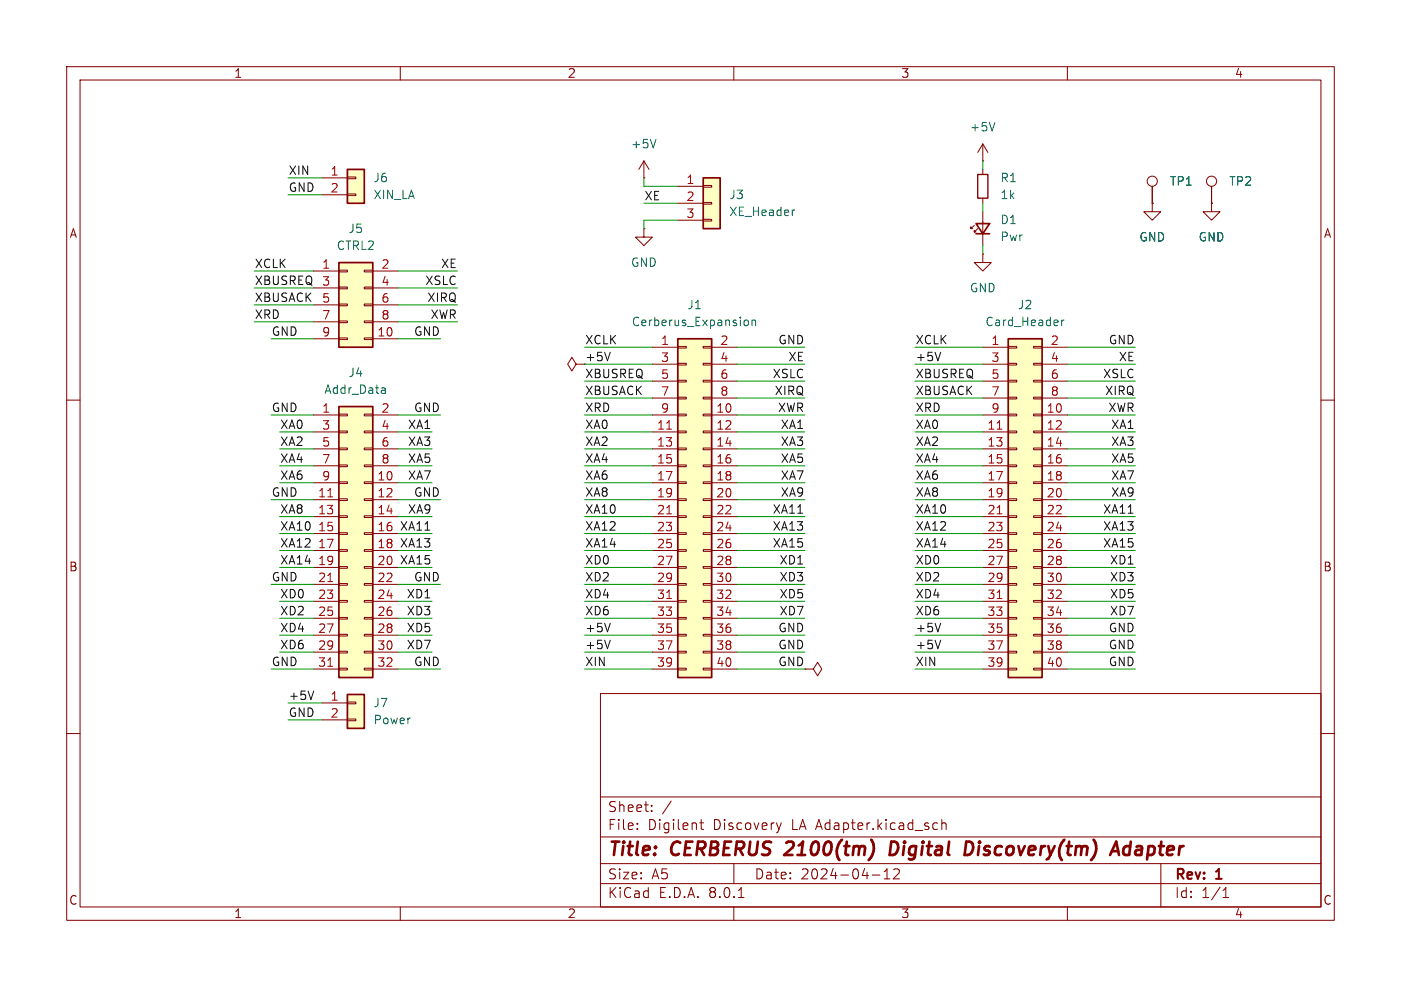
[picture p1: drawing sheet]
<svg xmlns="http://www.w3.org/2000/svg" width="210mm" height="148mm" viewBox="0 0 210 148" stroke-linecap="round" stroke-linejoin="round" font-family="sans-serif">
<g fill="none" stroke="#840000" stroke-width=".15">
<path d="M10 10h190v128h-190zM12 12h186v124h-186zM60 10v2M110 10v2M160 10v2M172.7 27.9v2.6M10 60h2M198 60h2M10 110h2M90 104h108v32h-108zM90 119.5h108M198 110h2"/>
<path d="M60 136v2M90 132.5h108M90 129.5h108M90 125.5h108M95.5 124.2v.2M95.5 123.5v.1M97.7 121.5v.2M97.7 120.8v.1M100.6 120.1l-1.3 1.9M104.9 123.4h.6M105.1 122.9v1.3l.1 .1 .3 .1M110 136v2"/>
<path d="M110 129.5v3M110.7 134.6h.8M117.1 123.4l-.3 1M130.8 131.2h1.1M132.5 131.8h.9M132.5 130.7l.5-.4v1.5M134.5 130.3h-.3l-.2 .1M134.8 130.4v.5l-.9 .9h.9M140.4 123.4l.1 .1M140.5 124.3l-.1 .1M141.2 123.5a.37 .37 0 0 1 .6 .1v.8M141.2 122.9v1.5"/>
<path d="M160 136v2M174 129.5v6.5M183.3 134.6h.9M183.3 133.5l.5-.4v1.5"/>
<circle cx="172.7" cy="27.2" r=".76"/>
</g>
<path d="M118.8 127.1l-1.3 1.1h1.3M134.4 126.3l-.8-.1-.2 2h.4l.5-.3M144.8 126.2h.5a.97 .97 0 0 1 .4 1.5 .9 .9 0 0 1-1.1 .5zM166.4 128.2l.9-2 .4 2M166.7 127.6h.9M169.2 126.9a.66 .66 0 0 0-.8 .4v.7l.3 .2h.4" fill="none" stroke="#840000" stroke-width=".4"/>
<path d="M151.1 50.8h5.1v50.8h-5.1z" fill="#ffffc2"/>
<g fill="none" stroke="#840000" stroke-width=".15">
<path d="M146 33.8l-.5 .5v-.3v.3h.3M146.6 34.3l-.6 .5v-.3v.3h.3M147.3 31.8v5M181.6 30.5v1.3h1.3l-1.3 1.2-1.3-1.2h1.3M181.6 30.5h.1M147.3 52.1h3.8M147.3 54.6h3.8M147.3 57.2h3.8M147.3 59.7h3.8M151.1 59.6h1.3v.2h-1.3zM151.1 57h1.3v.3h-1.3zM151.1 54.5h1.3v.2h-1.3z"/>
<path d="M151.1 51.9h1.3v.3h-1.3zM154.9 59.6h1.3v.2h-1.3zM154.9 57h1.3v.3h-1.3zM154.9 54.5h1.3v.2h-1.3zM154.9 51.9h1.3v.3h-1.3zM156.2 52.1h3.8M156.2 54.6h3.8M156.2 57.2h3.8M156.2 59.7h3.8M147.3 62.2h3.8M147.3 64.8h3.8M147.3 67.3h3.8"/>
<path d="M147.3 69.9h3.8M147.3 72.4h3.8M147.3 74.9h3.8M147.3 77.5h3.8M151.1 79.9h1.3v.2h-1.3zM151.1 77.3h1.3v.3h-1.3zM151.1 74.8h1.3v.3h-1.3zM151.1 72.3h1.3v.2h-1.3zM151.1 69.7h1.3v.3h-1.3zM151.1 67.2h1.3v.2h-1.3zM151.1 64.6h1.3v.3h-1.3zM151.1 62.1h1.3v.3h-1.3z"/>
<path d="M154.9 79.9h1.3v.2h-1.3zM154.9 77.3h1.3v.3h-1.3zM154.9 74.8h1.3v.3h-1.3zM154.9 72.3h1.3v.2h-1.3zM154.9 69.7h1.3v.3h-1.3zM154.9 67.2h1.3v.2h-1.3zM154.9 64.6h1.3v.3h-1.3zM154.9 62.1h1.3v.3h-1.3zM156.2 62.2h3.8M156.2 64.8h3.8M156.2 67.3h3.8M156.2 69.9h3.8"/>
<path d="M156.2 72.4h3.8M156.2 74.9h3.8M156.2 77.5h3.8M147.3 80h3.8M147.3 82.6h3.8M147.3 85.1h3.8M147.3 87.6h3.8M147.3 90.2h3.8M147.3 92.7h3.8M147.3 95.3h3.8M147.3 97.8h3.8M151.1 97.7h1.3v.2h-1.3z"/>
<path d="M151.1 95.1h1.3v.3h-1.3zM151.1 92.6h1.3v.2h-1.3zM151.1 90h1.3v.3h-1.3zM151.1 87.5h1.3v.3h-1.3zM151.1 85h1.3v.2h-1.3zM151.1 82.4h1.3v.3h-1.3zM154.9 97.7h1.3v.2h-1.3zM154.9 95.1h1.3v.3h-1.3zM154.9 92.6h1.3v.2h-1.3zM154.9 90h1.3v.3h-1.3zM154.9 87.5h1.3v.3h-1.3zM154.9 85h1.3v.2h-1.3z"/>
<path d="M154.9 82.4h1.3v.3h-1.3zM156.2 80h3.8M156.2 82.6h3.8M156.2 85.1h3.8M156.2 87.6h3.8M156.2 90.2h3.8M156.2 92.7h3.8M156.2 95.3h3.8M156.2 97.8h3.8M147.3 100.3h3.8M151.1 100.2h1.3v.3h-1.3zM154.9 100.2h1.3v.3h-1.3z"/>
<path d="M156.2 100.3h3.8"/>
</g>
<path d="M146.3 33.5h2l-1 1.6zM146.3 35.1h2M151.1 50.8h5.1v50.8h-5.1z" fill="none" stroke="#840000" stroke-width=".25"/>
<path d="M149.5 64.4h.7M149.5 77.1h.7M149.5 89.8h.7" fill="none" stroke="#a90000" stroke-width=".15"/>
<path d="M159.1 48v.8M159.5 48l-.2 .1-.2 .1" fill="none" stroke="#006464" stroke-width=".15"/>
<path d="M50.8 61h5.1v40.6h-5.1z" fill="#ffffc2"/>
<g fill="none" stroke="#840000" stroke-width=".15">
<path d="M172.7 30.5v1.3h1.3l-1.3 1.2-1.3-1.2h1.3M172.7 30.5h.1M86.4 54.6l-.7-1-.6 1 .6 1 .7-1h1.2M47 62.2h3.8M47 72.4h3.8M47 74.9h3.8M47 77.5h3.8M47 64.8h3.8M47 67.3h3.8M47 69.9h3.8M50.8 79.9h1.3v.2h-1.3zM50.8 77.3h1.3v.3h-1.3z"/>
<path d="M50.8 74.8h1.3v.3h-1.3zM50.8 72.3h1.3v.2h-1.3zM50.8 69.7h1.3v.3h-1.3zM50.8 67.2h1.3v.2h-1.3zM50.8 64.6h1.3v.3h-1.3zM50.8 62.1h1.3v.3h-1.3zM54.6 79.9h1.3v.2h-1.3zM54.6 77.3h1.3v.3h-1.3zM54.6 74.8h1.3v.3h-1.3zM54.6 72.3h1.3v.2h-1.3zM54.6 69.7h1.3v.3h-1.3zM54.6 67.2h1.3v.2h-1.3z"/>
<path d="M54.6 64.6h1.3v.3h-1.3zM54.6 62.1h1.3v.3h-1.3zM55.9 62.2h3.8M55.9 72.4h3.8M55.9 74.9h3.8M55.9 77.5h3.8M55.9 64.8h3.8M55.9 67.3h3.8M55.9 69.9h3.8M47 80h3.8M47 82.6h3.8M47 85.1h3.8"/>
<path d="M47 87.6h3.8M47 90.2h3.8M47 92.7h3.8M47 95.3h3.8M47 97.8h3.8M50.8 97.7h1.3v.2h-1.3zM50.8 95.1h1.3v.3h-1.3zM50.8 92.6h1.3v.2h-1.3zM50.8 90h1.3v.3h-1.3zM50.8 87.5h1.3v.3h-1.3zM50.8 85h1.3v.2h-1.3zM50.8 82.4h1.3v.3h-1.3z"/>
<path d="M54.6 97.7h1.3v.2h-1.3zM54.6 95.1h1.3v.3h-1.3zM54.6 92.6h1.3v.2h-1.3zM54.6 90h1.3v.3h-1.3zM54.6 87.5h1.3v.3h-1.3zM54.6 85h1.3v.2h-1.3zM54.6 82.4h1.3v.3h-1.3zM55.9 80h3.8M55.9 82.6h3.8M55.9 85.1h3.8M55.9 87.6h3.8M55.9 90.2h3.8"/>
<path d="M55.9 92.7h3.8M55.9 95.3h3.8M55.9 97.8h3.8M47 100.3h3.8M50.8 100.2h1.3v.3h-1.3zM54.6 100.2h1.3v.3h-1.3zM55.9 100.3h3.8M120.6 100.3h1.3l.7-1 .6 1-.6 1-.7-1"/>
</g>
<path d="M50.8 61h5.1v40.6h-5.1z" fill="none" stroke="#840000" stroke-width=".25"/>
<path d="M49.1 74.5h.8M49.1 87.2h.8M49.1 99.9h.8" fill="none" stroke="#a90000" stroke-width=".15"/>
<path d="M57.3 58.2h.4l.1 .8M57.8 58.9l-.5 .1M57.8 58.5h-.5" fill="none" stroke="#006464" stroke-width=".15"/>
<path d="M52.1 104.1h2.5v5.1h-2.5z" fill="#ffffc2"/>
<path d="M48.3 105.4h3.8M48.3 108h3.8M52.1 107.8h1.2v.3h-1.2zM52.1 105.3h1.2v.2h-1.2z" fill="none" stroke="#840000" stroke-width=".15"/>
<path d="M52.1 104.1h2.5v5.1h-2.5z" fill="none" stroke="#840000" stroke-width=".25"/>
<path d="M52.1 25.4h2.5v5.1h-2.5z" fill="#ffffc2"/>
<path d="M48.3 26.7h3.8M48.3 29.2h3.8M52.1 29.1h1.2v.2h-1.2zM52.1 26.5h1.2v.3h-1.2z" fill="none" stroke="#840000" stroke-width=".15"/>
<path d="M52.1 25.4h2.5v5.1h-2.5z" fill="none" stroke="#840000" stroke-width=".25"/>
<path d="M101.6 50.8h5.1v50.8h-5.1z" fill="#ffffc2"/>
<g fill="none" stroke="#840000" stroke-width=".15">
<path d="M96.5 26.7h.1M96.5 24.1l-.7 1.3M96.5 24.1v2.6M96.5 24.1l.8 1.3M147.3 25.4v.8M147.3 29.7v.8M97.8 52.1h3.8M97.8 54.6h3.8M97.8 57.2h3.8M97.8 59.7h3.8M101.6 59.6h1.3v.2h-1.3zM101.6 57h1.3v.3h-1.3z"/>
<path d="M101.6 54.5h1.3v.2h-1.3zM101.6 51.9h1.3v.3h-1.3zM105.4 59.6h1.3v.2h-1.3zM105.4 57h1.3v.3h-1.3zM105.4 54.5h1.3v.2h-1.3zM105.4 51.9h1.3v.3h-1.3zM106.7 52.1h3.8M106.7 54.6h3.8M106.7 57.2h3.8M106.7 59.7h3.8M97.8 62.2h3.8M97.8 64.8h3.8"/>
<path d="M97.8 67.3h3.8M97.8 69.9h3.8M97.8 72.4h3.8M97.8 74.9h3.8M97.8 77.5h3.8M101.6 79.9h1.3v.2h-1.3zM101.6 77.3h1.3v.3h-1.3zM101.6 74.8h1.3v.3h-1.3zM101.6 72.3h1.3v.2h-1.3zM101.6 69.7h1.3v.3h-1.3zM101.6 67.2h1.3v.2h-1.3zM101.6 64.6h1.3v.3h-1.3z"/>
<path d="M101.6 62.1h1.3v.3h-1.3zM105.4 79.9h1.3v.2h-1.3zM105.4 77.3h1.3v.3h-1.3zM105.4 74.8h1.3v.3h-1.3zM105.4 72.3h1.3v.2h-1.3zM105.4 69.7h1.3v.3h-1.3zM105.4 67.2h1.3v.2h-1.3zM105.4 64.6h1.3v.3h-1.3zM105.4 62.1h1.3v.3h-1.3zM106.7 62.2h3.8M106.7 64.8h3.8M106.7 67.3h3.8"/>
<path d="M106.7 69.9h3.8M106.7 72.4h3.8M106.7 74.9h3.8M106.7 77.5h3.8M97.8 80h3.8M97.8 82.6h3.8M97.8 85.1h3.8M97.8 87.6h3.8M97.8 90.2h3.8M97.8 92.7h3.8M97.8 95.3h3.8M97.8 97.8h3.8"/>
<path d="M101.6 97.7h1.3v.2h-1.3zM101.6 95.1h1.3v.3h-1.3zM101.6 92.6h1.3v.2h-1.3zM101.6 90h1.3v.3h-1.3zM101.6 87.5h1.3v.3h-1.3zM101.6 85h1.3v.2h-1.3zM101.6 82.4h1.3v.3h-1.3zM105.4 97.7h1.3v.2h-1.3zM105.4 95.1h1.3v.3h-1.3zM105.4 92.6h1.3v.2h-1.3zM105.4 90h1.3v.3h-1.3zM105.4 87.5h1.3v.3h-1.3z"/>
<path d="M105.4 85h1.3v.2h-1.3zM105.4 82.4h1.3v.3h-1.3zM106.7 80h3.8M106.7 82.6h3.8M106.7 85.1h3.8M106.7 87.6h3.8M106.7 90.2h3.8M106.7 92.7h3.8M106.7 95.3h3.8M106.7 97.8h3.8M97.8 100.3h3.8M101.6 100.2h1.3v.3h-1.3z"/>
<path d="M105.4 100.2h1.3v.3h-1.3zM106.7 100.3h3.8"/>
</g>
<path d="M101.6 50.8h5.1v50.8h-5.1z" fill="none" stroke="#840000" stroke-width=".25"/>
<path d="M99.9 64.4h.8M99.9 77.1h.8M99.9 89.8h.8" fill="none" stroke="#a90000" stroke-width=".15"/>
<path d="M98.3 20.9l-.4 1.3M111.6 48.1l.3-.1 .3 .2v.4l-.1 .2h-.3l-.2-.1M112.7 48.1l.2-.1 .3 .1 .1 .7M112.7 48v.8" fill="none" stroke="#006464" stroke-width=".15"/>
<path d="M146.6 26.2h1.5v3.5h-1.5z" fill="none" stroke="#840000" stroke-width=".2"/>
<path d="M105.4 26.7h2.5v7.6h-2.5z" fill="#ffffc2"/>
<g fill="none" stroke="#840000" stroke-width=".15">
<path d="M96.5 34.3v1.3h1.3l-1.3 1.2-1.3-1.2h1.3M96.5 34.3h.1M101.6 27.9h3.8M101.6 30.5h3.8M101.6 33h3.8M105.4 32.9h1.3v.2h-1.3zM105.4 30.4h1.3v.2h-1.3zM105.4 27.8h1.3v.3h-1.3zM147.3 38.1v1.3h1.3l-1.3 1.2-1.3-1.2h1.3M147.3 38.1h.1M181.6 27.9v2.6"/>
<circle cx="181.6" cy="27.2" r=".76"/>
</g>
<path d="M105.4 26.7h2.5v7.6h-2.5z" fill="none" stroke="#840000" stroke-width=".25"/>
<path d="M119.1 31.5h-.2" fill="none" stroke="#006464" stroke-width=".15"/>
<path d="M50.8 39.4h5.1v12.7h-5.1z" fill="#ffffc2"/>
<g fill="none" stroke="#840000" stroke-width=".15">
<path d="M147.3 24.1h.1M147.3 21.6l-.7 1.3M147.3 21.6v2.5M147.3 21.6l.8 1.3M172.7 30.5h.1M172.7 27.9v2.6M181.6 30.5h.1M181.6 27.9v2.6M47 40.6h3.8M47 50.8h3.8M47 43.2h3.8M47 45.7h3.8"/>
<path d="M47 48.3h3.8M50.8 50.7h1.3v.2h-1.3zM50.8 48.1h1.3v.3h-1.3zM50.8 45.6h1.3v.2h-1.3zM50.8 43.1h1.3v.2h-1.3zM50.8 40.5h1.3v.3h-1.3zM54.6 50.7h1.3v.2h-1.3zM54.6 48.1h1.3v.3h-1.3zM54.6 45.6h1.3v.2h-1.3zM54.6 43.1h1.3v.2h-1.3zM54.6 40.5h1.3v.3h-1.3zM55.9 40.6h3.8"/>
<path d="M55.9 50.8h3.8M55.9 43.2h3.8M55.9 45.7h3.8M55.9 48.3h3.8"/>
</g>
<path d="M50.8 39.4h5.1v12.7h-5.1z" fill="none" stroke="#840000" stroke-width=".25"/>
<path d="M149.1 18.4l-.4 1.2" fill="none" stroke="#006464" stroke-width=".15"/>
<path d="M91.5 52.8l-.4 1.3M141 52.8l-.4 1.3M91.5 96l-.4 1.3M91.5 93.5l-.4 1.2M141 96l-.4 1.3M141 93.5l-.4 1.2M47 103.6l-.4 1.3" fill="none" stroke="#0f0f0f" stroke-width=".15"/>
<g fill="none" stroke="#009600" stroke-width=".15">
<path d="M43.2 29.2h5.1M43.2 26.7h5.1M96.5 26.7v1.2h5.1M96.5 30.5h5.1M101.6 33h-5.1v1.3M147.3 24.1v1.3M147.3 30.5v1.3M147.3 36.8v1.3M38.1 45.7h8.9M38.1 43.2h8.9M38.1 40.6h8.9M38.1 48.3h8.9"/>
<path d="M40.6 50.8h6.4M59.7 50.8h6.3M59.7 45.7h8.9M59.7 43.2h8.9M59.7 40.6h8.9M59.7 48.3h8.9M87.6 54.6h10.2M87.6 59.7h10.2M87.6 52.1h10.2M87.6 57.2h10.2M110.5 54.6h10.1M110.5 59.7h10.1"/>
<path d="M110.5 52.1h10.1M110.5 57.2h10.1M137.2 54.6h10.1M137.2 59.7h10.1M137.2 52.1h10.1M137.2 57.2h10.1M160 54.6h10.2M160 59.7h10.2M160 52.1h10.2M160 57.2h10.2M40.6 62.2h6.4M40.6 74.9h6.4"/>
<path d="M41.9 77.5h5.1M41.9 72.4h5.1M41.9 64.8h5.1M41.9 67.3h5.1M41.9 69.9h5.1M59.7 62.2h6.3M59.7 74.9h6.3M59.7 77.5h5.1M59.7 72.4h5.1M59.7 64.8h5.1M59.7 67.3h5.1M59.7 69.9h5.1"/>
<path d="M87.6 62.2h10.2M87.6 74.9h10.2M87.6 77.5h10.2M87.6 72.4h10.2M87.6 64.8h10.2M87.6 67.3h10.2M87.6 69.9h10.2M110.5 62.2h10.1M110.5 74.9h10.1M110.5 77.5h10.1M110.5 72.4h10.1M110.5 64.8h10.1"/>
<path d="M110.5 67.3h10.1M110.5 69.9h10.1M137.2 62.2h10.1M137.2 74.9h10.1M137.2 77.5h10.1M137.2 72.4h10.1M137.2 64.8h10.1M137.2 67.3h10.1M137.2 69.9h10.1M160 62.2h10.2M160 74.9h10.2M160 77.5h10.2"/>
<path d="M160 72.4h10.2M160 64.8h10.2M160 67.3h10.2M160 69.9h10.2M40.6 87.6h6.4M41.9 97.8h5.1M41.9 92.7h5.1M41.9 95.3h5.1M41.9 82.6h5.1M41.9 90.2h5.1M41.9 80h5.1M41.9 85.1h5.1"/>
<path d="M59.7 97.8h5.1M59.7 92.7h5.1M59.7 95.3h5.1M59.7 82.6h5.1M59.7 90.2h5.1M59.7 80h5.1M59.7 85.1h5.1M59.7 87.6h6.3M87.6 97.8h10.2M87.6 92.7h10.2M87.6 95.3h10.2M87.6 82.6h10.2"/>
<path d="M87.6 90.2h10.2M87.6 80h10.2M87.6 85.1h10.2M87.6 87.6h10.2M110.5 97.8h10.1M110.5 92.7h10.1M110.5 95.3h10.1M110.5 82.6h10.1M110.5 90.2h10.1M110.5 80h10.1M110.5 85.1h10.1M110.5 87.6h10.1"/>
<path d="M137.2 97.8h10.1M137.2 92.7h10.1M137.2 95.3h10.1M137.2 82.6h10.1M137.2 90.2h10.1M137.2 80h10.1M137.2 85.1h10.1M137.2 87.6h10.1M160 97.8h10.2M160 92.7h10.2M160 95.3h10.2M160 82.6h10.2"/>
<path d="M160 90.2h10.2M160 80h10.2M160 85.1h10.2M160 87.6h10.2M40.6 100.3h6.4M43.2 108h5.1M43.2 105.4h5.1M59.7 100.3h6.3M87.6 100.3h10.2M110.5 100.3h10.1M137.2 100.3h10.1M160 100.3h10.2"/>
</g>
<g font-size="2.8" fill="#840000">
<text x="91" y="128.9">Title:</text>
<text x="100.7" y="128.9">CERBERUS</text>
<text x="118.6" y="128.9">2100(tm)</text>
<text x="135" y="128.9">Digital</text>
<text x="147.1" y="128.9">Discovery(tm)</text>
<text x="170" y="128.9">Adapter</text>
</g>
<g font-size="2.1" fill="#840000">
<text x="91" y="124.7">File:</text>
<text x="91" y="122">Sheet:</text>
<text x="97.1" y="124.7">Digilent</text>
<text x="107" y="124.7">Discovery</text>
<text x="118.8" y="124.7">LA Adapter.kicad_sch</text>
<text x="91" y="134.9">KiCad</text>
<text x="91" y="132.1">Size:</text>
<text x="97.7" y="132.1">A5</text>
<text x="98.7" y="134.9">E.D.A.</text>
<text x="106.3" y="134.9">8.0.1</text>
<text x="113" y="132.1">Date:</text>
<text x="120" y="132.1">2024-04-12</text>
<text x="176" y="132.3">Rev:</text>
<text x="176" y="134.9">Id:</text>
<text x="180.1" y="134.9">1/1</text>
<text x="182.4" y="132.3">1</text>
</g>
<g font-size="1.8" fill="#840000">
<text x="35" y="11.9">1</text>
<text x="85" y="11.9">2</text>
<text x="135" y="11.9">3</text>
<text x="185" y="11.9">4</text>
<text x="10.3" y="35.9">A</text>
<text x="198.4" y="35.9">A</text>
<text x="10.3" y="85.9">B</text>
<text x="198.3" y="85.9">B</text>
<text x="10.3" y="135.9">C</text>
<text x="35" y="137.9">1</text>
<text x="85" y="137.9">2</text>
<text x="135" y="137.9">3</text>
<text x="185" y="137.9">4</text>
<text x="198.3" y="135.9">C</text>
</g>
<g font-size="1.8" fill="#006464">
<text x="94.5" y="22.5">+5V</text>
<text x="145.3" y="19.9">+5V</text>
<text x="55.9" y="27.5">J6</text>
<text x="149.9" y="27.5">R1</text>
<text x="175.3" y="28">TP1</text>
<text x="184.2" y="28">TP2</text>
<text x="52.1" y="35.2">J5</text>
<text x="55.9" y="30.1">XIN_LA</text>
<text x="109.2" y="30.1">J3</text>
<text x="109.2" y="32.6">XE_Header</text>
<text x="149.9" y="33.8">D1</text>
<text x="149.9" y="30.1">1k</text>
<text x="50.4" y="37.7">CTRL2</text>
<text x="94.5" y="40.2">GND</text>
<text x="149.9" y="36.4">Pwr</text>
<text x="170.7" y="36.4">GND</text>
<text x="179.6" y="36.4">GND</text>
<text x="102.9" y="46.6">J1</text>
<text x="145.3" y="44">GND</text>
<text x="152.5" y="46.6">J2</text>
<text x="94.6" y="49.1">Cerberus_Expansion</text>
<text x="147.6" y="49.1">Card_Header</text>
<text x="48.5" y="59.3">Addr_Data</text>
<text x="52.1" y="56.7">J4</text>
<text x="55.9" y="106.3">J7</text>
<text x="55.9" y="108.8">Power</text>
</g>
<g font-size="1.8" fill="#0f0f0f">
<text x="43.2" y="28.9">GND</text>
<text x="43.2" y="26.3">XIN</text>
<text x="96.5" y="30.1">XE</text>
<text x="38.1" y="40.3">XCLK</text>
<text x="66" y="40.3">XE</text>
<text x="38.1" y="47.9">XRD</text>
<text x="38.1" y="42.8">XBUSREQ</text>
<text x="38.1" y="45.4">XBUSACK</text>
<text x="63.7" y="42.8">XSLC</text>
<text x="64" y="45.4">XIRQ</text>
<text x="64.4" y="47.9">XWR</text>
<text x="40.6" y="50.5">GND</text>
<text x="62" y="50.5">GND</text>
<text x="87.6" y="51.7">XCLK</text>
<text x="116.6" y="51.7">GND</text>
<text x="137.2" y="51.7">XCLK</text>
<text x="166.1" y="51.7">GND</text>
<text x="87.6" y="56.8">XBUSREQ</text>
<text x="87.6" y="54.3">+5V</text>
<text x="87.6" y="59.3">XBUSACK</text>
<text x="115.7" y="56.8">XSLC</text>
<text x="116" y="59.3">XIRQ</text>
<text x="118.1" y="54.3">XE</text>
<text x="137.2" y="54.3">+5V</text>
<text x="137.2" y="56.8">XBUSREQ</text>
<text x="137.2" y="59.3">XBUSACK</text>
<text x="165.3" y="56.8">XSLC</text>
<text x="165.6" y="59.3">XIRQ</text>
<text x="167.6" y="54.3">XE</text>
<text x="40.6" y="61.9">GND</text>
<text x="41.9" y="64.4">XA0</text>
<text x="61.1" y="64.4">XA1</text>
<text x="62" y="61.9">GND</text>
<text x="87.6" y="61.9">XRD</text>
<text x="87.6" y="64.4">XA0</text>
<text x="116.5" y="61.9">XWR</text>
<text x="116.9" y="64.4">XA1</text>
<text x="137.2" y="61.9">XRD</text>
<text x="137.2" y="64.4">XA0</text>
<text x="166" y="61.9">XWR</text>
<text x="166.5" y="64.4">XA1</text>
<text x="41.9" y="69.5">XA4</text>
<text x="41.9" y="67">XA2</text>
<text x="61.1" y="67">XA3</text>
<text x="61.1" y="69.5">XA5</text>
<text x="87.6" y="69.5">XA4</text>
<text x="87.6" y="67">XA2</text>
<text x="116.9" y="69.5">XA5</text>
<text x="116.9" y="67">XA3</text>
<text x="137.2" y="69.5">XA4</text>
<text x="137.2" y="67">XA2</text>
<text x="166.5" y="67">XA3</text>
<text x="166.5" y="69.5">XA5</text>
<text x="40.6" y="74.6">GND</text>
<text x="41.9" y="72">XA6</text>
<text x="41.9" y="77.1">XA8</text>
<text x="61.1" y="72">XA7</text>
<text x="61.1" y="77.1">XA9</text>
<text x="62" y="74.6">GND</text>
<text x="87.6" y="74.6">XA8</text>
<text x="87.6" y="72">XA6</text>
<text x="87.6" y="77.1">XA10</text>
<text x="115.7" y="77.1">XA11</text>
<text x="116.9" y="72">XA7</text>
<text x="116.9" y="74.6">XA9</text>
<text x="137.2" y="72">XA6</text>
<text x="137.2" y="74.6">XA8</text>
<text x="137.2" y="77.1">XA10</text>
<text x="165.3" y="77.1">XA11</text>
<text x="166.5" y="74.6">XA9</text>
<text x="166.5" y="72">XA7</text>
<text x="41.9" y="79.7">XA10</text>
<text x="41.9" y="82.2">XA12</text>
<text x="59.8" y="82.2">XA13</text>
<text x="59.8" y="79.7">XA11</text>
<text x="87.6" y="82.2">XA14</text>
<text x="87.6" y="79.7">XA12</text>
<text x="115.7" y="79.7">XA13</text>
<text x="115.7" y="82.2">XA15</text>
<text x="137.2" y="82.2">XA14</text>
<text x="137.2" y="79.7">XA12</text>
<text x="165.3" y="82.2">XA15</text>
<text x="165.3" y="79.7">XA13</text>
<text x="40.6" y="87.3">GND</text>
<text x="41.9" y="89.8">XD0</text>
<text x="41.9" y="84.7">XA14</text>
<text x="59.8" y="84.7">XA15</text>
<text x="60.9" y="89.8">XD1</text>
<text x="62" y="87.3">GND</text>
<text x="87.6" y="84.7">XD0</text>
<text x="87.6" y="87.3">XD2</text>
<text x="87.6" y="89.8">XD4</text>
<text x="116.8" y="87.3">XD3</text>
<text x="116.8" y="84.7">XD1</text>
<text x="116.8" y="89.8">XD5</text>
<text x="137.2" y="84.7">XD0</text>
<text x="137.2" y="87.3">XD2</text>
<text x="137.2" y="89.8">XD4</text>
<text x="166.3" y="89.8">XD5</text>
<text x="166.3" y="87.3">XD3</text>
<text x="166.3" y="84.7">XD1</text>
<text x="41.9" y="92.4">XD2</text>
<text x="41.9" y="94.9">XD4</text>
<text x="60.9" y="92.4">XD3</text>
<text x="60.9" y="94.9">XD5</text>
<text x="87.6" y="92.4">XD6</text>
<text x="87.6" y="94.9">+5V</text>
<text x="116.6" y="94.9">GND</text>
<text x="116.8" y="92.4">XD7</text>
<text x="137.2" y="94.9">+5V</text>
<text x="137.2" y="92.4">XD6</text>
<text x="166.1" y="94.9">GND</text>
<text x="166.3" y="92.4">XD7</text>
<text x="40.6" y="100">GND</text>
<text x="41.9" y="97.4">XD6</text>
<text x="60.9" y="97.4">XD7</text>
<text x="62" y="100">GND</text>
<text x="87.6" y="97.4">+5V</text>
<text x="87.6" y="100">XIN</text>
<text x="116.6" y="100">GND</text>
<text x="116.6" y="97.4">GND</text>
<text x="137.2" y="97.4">+5V</text>
<text x="137.2" y="100">XIN</text>
<text x="166.1" y="100">GND</text>
<text x="166.1" y="97.4">GND</text>
<text x="43.2" y="107.6">GND</text>
<text x="43.2" y="105.1">+5V</text>
</g>
<g font-size="1.8" fill="#a90000">
<text x="49.5" y="26.4">1</text>
<text x="49.5" y="29">2</text>
<text x="102.8" y="27.7">1</text>
<text x="102.8" y="30.2">2</text>
<text x="102.8" y="32.8">3</text>
<text x="48.2" y="40.4">1</text>
<text x="57.1" y="40.4">2</text>
<text x="48.2" y="42.9">3</text>
<text x="48.2" y="45.5">5</text>
<text x="57.1" y="42.9">4</text>
<text x="57.1" y="45.5">6</text>
<text x="48.2" y="48">7</text>
<text x="48.2" y="50.5">9</text>
<text x="56.5" y="50.5">10</text>
<text x="57.1" y="48">8</text>
<text x="99" y="51.8">1</text>
<text x="107.9" y="51.8">2</text>
<text x="148.5" y="51.8">1</text>
<text x="157.4" y="51.8">2</text>
<text x="99" y="54.4">3</text>
<text x="99" y="56.9">5</text>
<text x="99" y="59.4">7</text>
<text x="107.9" y="54.4">4</text>
<text x="107.9" y="56.9">6</text>
<text x="107.9" y="59.4">8</text>
<text x="148.5" y="54.4">3</text>
<text x="148.5" y="56.9">5</text>
<text x="148.5" y="59.4">7</text>
<text x="157.4" y="54.4">4</text>
<text x="157.4" y="56.9">6</text>
<text x="157.4" y="59.4">8</text>
<text x="48.2" y="62">1</text>
<text x="48.2" y="64.5">3</text>
<text x="57.1" y="62">2</text>
<text x="57.1" y="64.5">4</text>
<text x="98.4" y="64.5">11</text>
<text x="99" y="62">9</text>
<text x="107.3" y="62">10</text>
<text x="107.3" y="64.5">12</text>
<text x="147.9" y="64.5">11</text>
<text x="148.5" y="62">9</text>
<text x="156.8" y="62">10</text>
<text x="156.8" y="64.5">12</text>
<text x="48.2" y="67.1">5</text>
<text x="48.2" y="69.6">7</text>
<text x="57.1" y="67.1">6</text>
<text x="57.1" y="69.6">8</text>
<text x="98.4" y="67.1">13</text>
<text x="98.4" y="69.6">15</text>
<text x="107.3" y="67.1">14</text>
<text x="107.3" y="69.6">16</text>
<text x="147.9" y="67.1">13</text>
<text x="147.9" y="69.6">15</text>
<text x="156.8" y="67.1">14</text>
<text x="156.8" y="69.6">16</text>
<text x="47.6" y="74.7">11</text>
<text x="47.6" y="77.2">13</text>
<text x="48.2" y="72.1">9</text>
<text x="56.5" y="72.1">10</text>
<text x="56.5" y="74.7">12</text>
<text x="56.5" y="77.2">14</text>
<text x="98.4" y="72.1">17</text>
<text x="98.4" y="74.7">19</text>
<text x="98.4" y="77.2">21</text>
<text x="107.3" y="72.1">18</text>
<text x="107.3" y="74.7">20</text>
<text x="107.3" y="77.2">22</text>
<text x="147.9" y="72.1">17</text>
<text x="147.9" y="74.7">19</text>
<text x="147.9" y="77.2">21</text>
<text x="156.8" y="72.1">18</text>
<text x="156.8" y="74.7">20</text>
<text x="156.8" y="77.2">22</text>
<text x="47.6" y="79.8">15</text>
<text x="47.6" y="82.3">17</text>
<text x="56.5" y="79.8">16</text>
<text x="56.5" y="82.3">18</text>
<text x="98.4" y="79.8">23</text>
<text x="98.4" y="82.3">25</text>
<text x="107.3" y="79.8">24</text>
<text x="107.3" y="82.3">26</text>
<text x="147.9" y="79.8">23</text>
<text x="147.9" y="82.3">25</text>
<text x="156.8" y="79.8">24</text>
<text x="156.8" y="82.3">26</text>
<text x="47.6" y="84.8">19</text>
<text x="47.6" y="87.4">21</text>
<text x="47.6" y="89.9">23</text>
<text x="56.5" y="84.8">20</text>
<text x="56.5" y="87.4">22</text>
<text x="56.5" y="89.9">24</text>
<text x="98.4" y="84.8">27</text>
<text x="98.4" y="87.4">29</text>
<text x="98.4" y="89.9">31</text>
<text x="107.3" y="84.8">28</text>
<text x="107.3" y="87.4">30</text>
<text x="107.3" y="89.9">32</text>
<text x="147.9" y="84.8">27</text>
<text x="147.9" y="87.4">29</text>
<text x="147.9" y="89.9">31</text>
<text x="156.8" y="84.8">28</text>
<text x="156.8" y="87.4">30</text>
<text x="156.8" y="89.9">32</text>
<text x="47.6" y="92.5">25</text>
<text x="47.6" y="95">27</text>
<text x="56.5" y="92.5">26</text>
<text x="56.5" y="95">28</text>
<text x="98.4" y="92.5">33</text>
<text x="98.4" y="95">35</text>
<text x="107.3" y="92.5">34</text>
<text x="107.3" y="95">36</text>
<text x="147.9" y="92.5">33</text>
<text x="147.9" y="95">35</text>
<text x="156.8" y="92.5">34</text>
<text x="156.8" y="95">36</text>
<text x="47.6" y="97.5">29</text>
<text x="47.6" y="100.1">31</text>
<text x="56.5" y="97.5">30</text>
<text x="56.5" y="100.1">32</text>
<text x="98.4" y="97.5">37</text>
<text x="98.4" y="100.1">39</text>
<text x="107.3" y="97.5">38</text>
<text x="107.3" y="100.1">40</text>
<text x="147.9" y="97.5">37</text>
<text x="147.9" y="100.1">39</text>
<text x="156.8" y="97.5">38</text>
<text x="156.8" y="100.1">40</text>
<text x="49.5" y="105.2">1</text>
<text x="49.5" y="107.7">2</text>
</g>
</svg>
